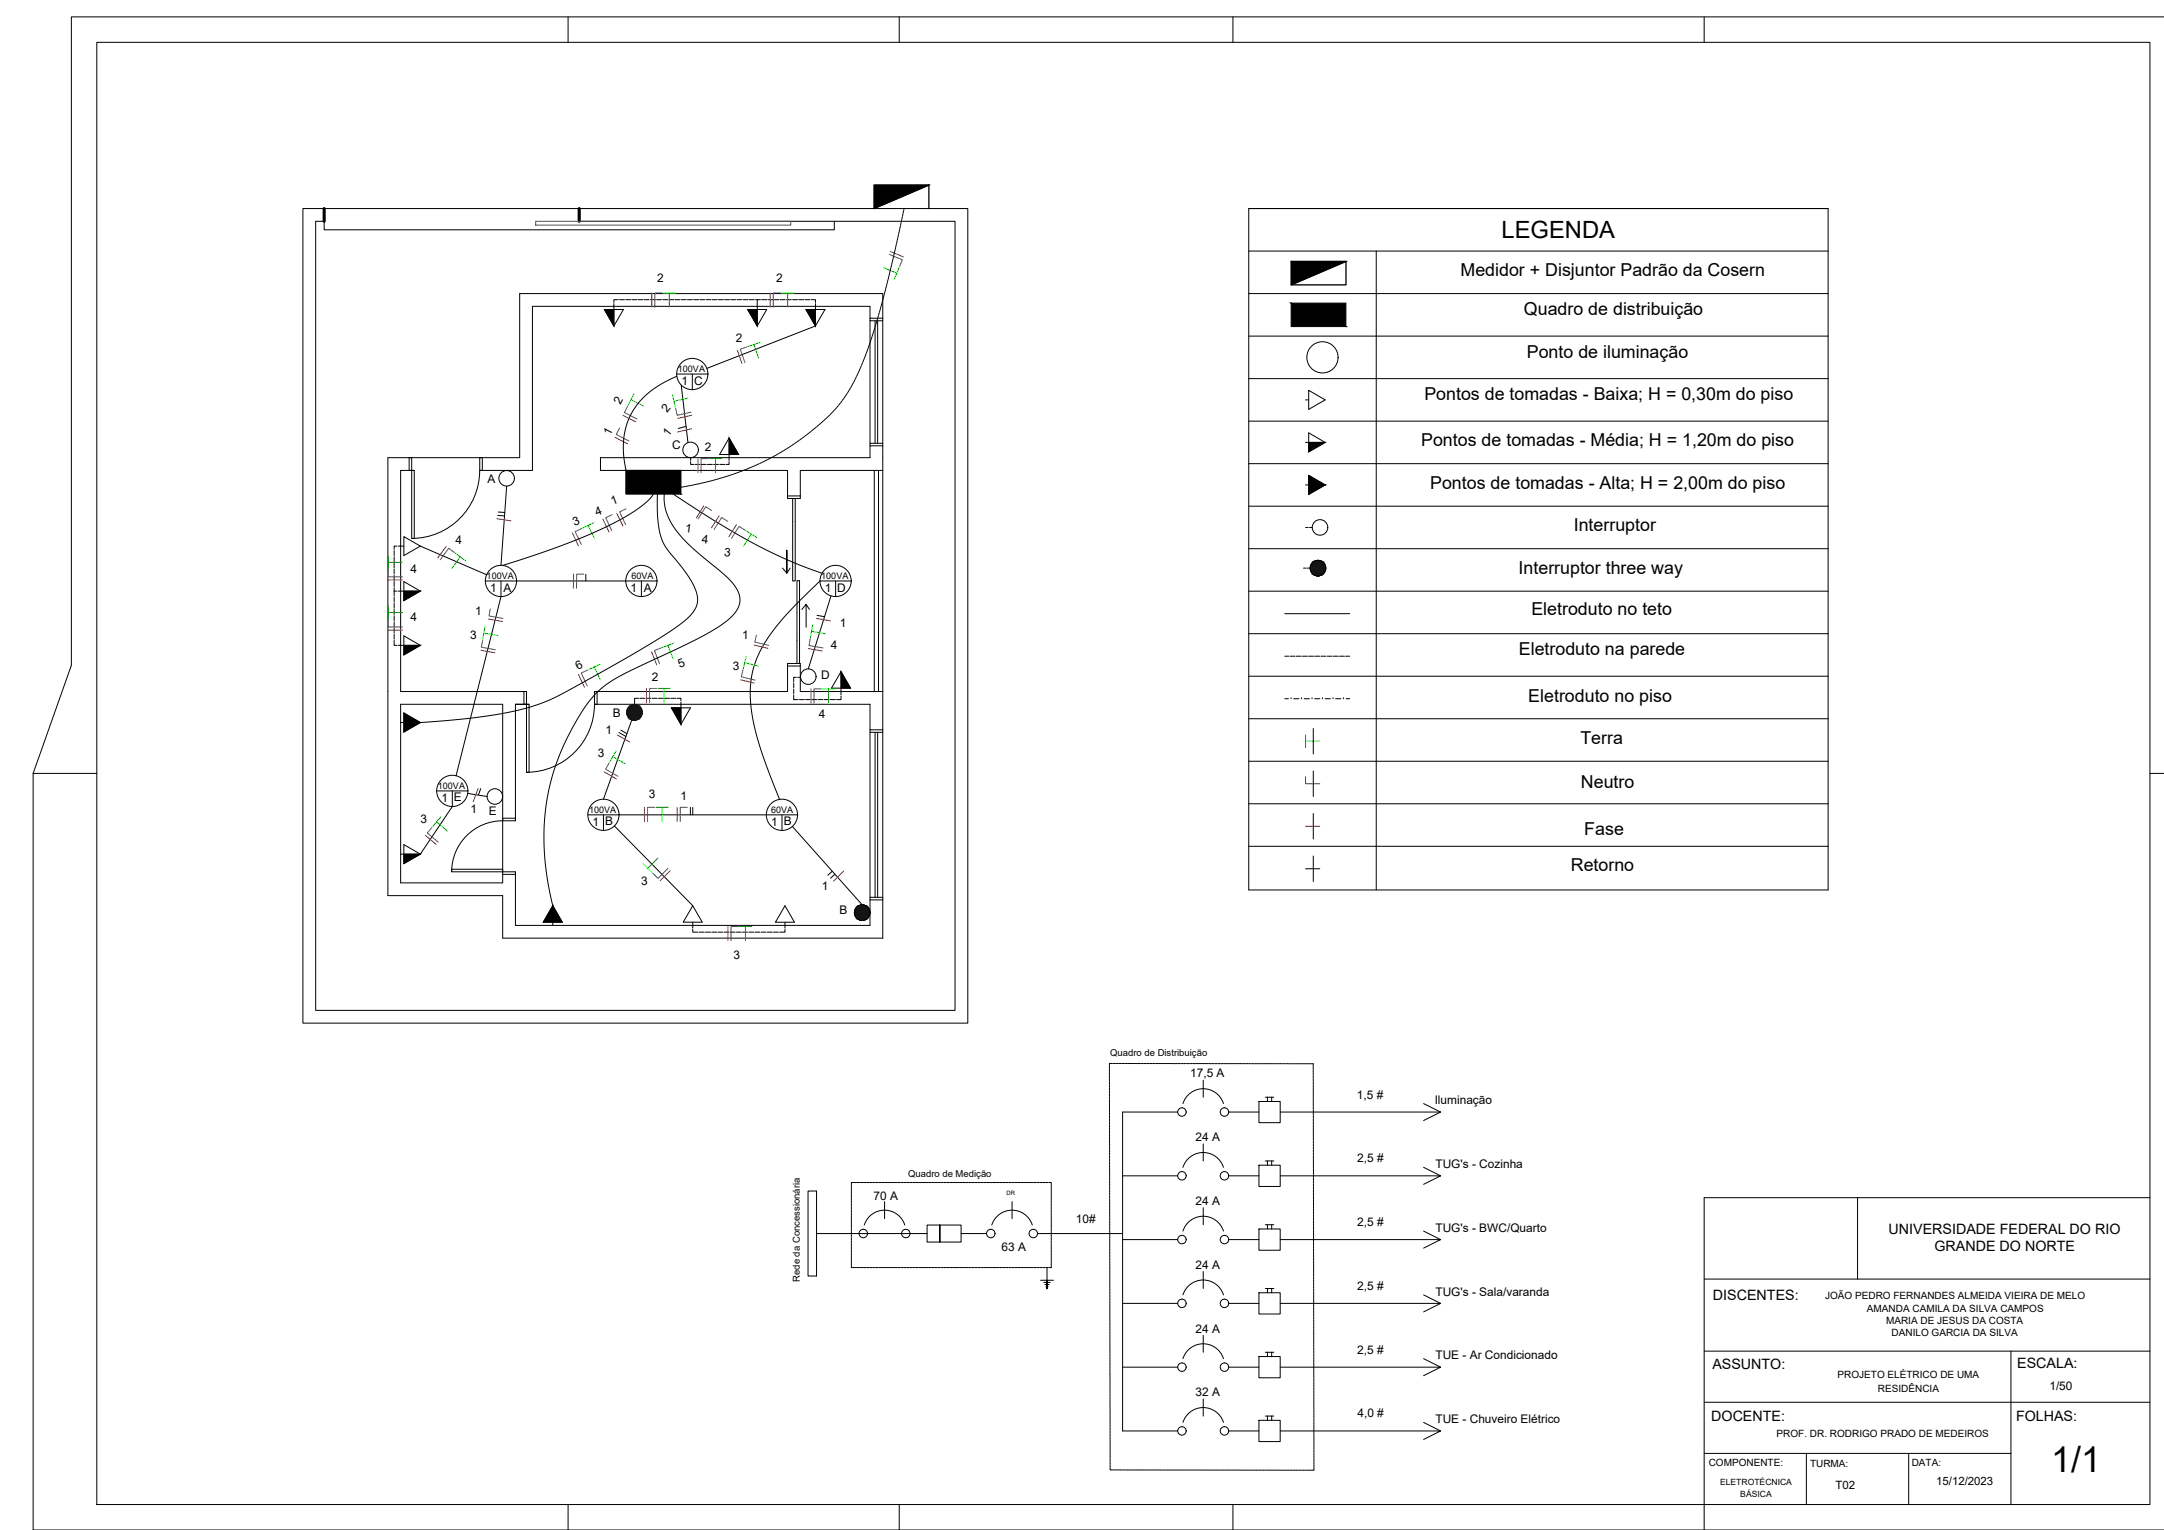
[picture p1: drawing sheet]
<svg xmlns="http://www.w3.org/2000/svg" width="420mm" height="297mm" viewBox="0 0 420 297" stroke-linecap="round" stroke-linejoin="round" font-family="sans-serif">
<g fill="none" stroke="#000" stroke-width=".19">
<path d="M18.8 8.2h398.6v283.9h-398.6zM110.3 3.3v4.9M174.6 3.3v4.9M239.4 3.3v4.9M330.9 3.3v4.9M420.2 3.3h-406.3v125.9l-7.5 21M62.9 43v1.6h99.1v-1.6M62.9 40.5h49.6M242.5 40.5h112.4v132.3h-112.4zM242.5 40.5h112.4M242.5 48.7h112.4M242.5 57h112.4"/>
<path d="M267.2 48.7v124.1M117.3 60.1l1.9 3.2M131.4 72.6h6.1M131.4 73.1a16.1 16.1 0 0 0-9.4 8.4 16.3 16.3 0 0 0-.5 9.8M134.4 72.6v3.1M145.2 60.1l1.8 3.2M156.5 60.1l1.8 3.2M242.5 65.3h112.4M242.5 73.5h112.4M257.3 77.6l-3.2 1.9M93.1 91.3a13.2 13.2 0 0 1-13.2 13.2M98.4 94.4l-1.1 15.4"/>
<path d="M126.9 95.9l-.9 1.1a34.6 34.6 0 0 1-10.2 6.2 156.9 156.9 0 0 1-18.2 6.6M127.6 95.9a24.4 24.4 0 0 0 1.1 9.3 16.6 16.6 0 0 0 3 4.1l.9 1.1a11.4 11.4 0 0 1 2.8 5.8 5.4 5.4 0 0 1-2.6 4.4 147 147 0 0 1-17.7 10.8l-3.1 1.7a38.2 38.2 0 0 1-13.9 5.3l-7.9 1.2-8.6 .7-3.2 1.8M129 95.9a11 11 0 0 0 3.4 8.5l2.6 2.5 2.7 2.2a19.8 19.8 0 0 1 5.3 5.2 3.9 3.9 0 0 1-.8 5.2 33.6 33.6 0 0 1-8.8 5.5l-1.4 .7a131 131 0 0 0-13.4 6.6 20 20 0 0 0-6.9 7.9 44.1 44.1 0 0 0-5.2 31.7l.2 .9a13.6 13.6 0 0 0 2.5 6.2M130.7 95.9l.3 .2a199.1 199.1 0 0 0 18.8 11.2l4.8 2.1 5 1.9M141.6 85l1.8 3.2M169.7 91.3v43M170.6 91.3v43M171.4 91.3v43M242.5 81.8h112.4M242.5 90h112.4M242.5 98.3h112.4M257.3 85.9l-3.2 1.8"/>
<path d="M257.3 94.1l-3.2 1.9M78.4 107.9l3.2-1.9 12.9 5.6M81.6 114.8l-3.2 1.8M94.2 112.8h33.4M97.3 112.8v3l-8.7 34.8M124.5 112.8v3M161.3 115.7l-4.4 14.2M162.2 112.8v3M165.3 112.8h-6.1a87.4 87.4 0 0 0-8.2 8.5 20.2 20.2 0 0 0-5.3 13.2 41.1 41.1 0 0 0 3.3 14.6l2.4 6.1M242.5 106.5h112.4M242.5 114.8h112.4M249.4 119.1h12.7"/>
<path d="M81.6 125.3l-3.2 1.8M100.1 136.7h2.1M115.4 136.7a13.2 13.2 0 0 1-13.2 13.2M122.7 139.7l-5.5 15.5M130.4 137.4l1.8 3.2M163.3 130.4l1.8 3.2M242.5 123h112.4M242.5 131.3h112.4M242.5 139.5h112.4M6.4 150.2v146.8h413.8M6.4 150.2h12.4M84.8 153.6h6"/>
<path d="M87.8 153.6v3l-6.2 9.2-3.2 1.9M90.8 154l3.8 .6M97.6 159.3a9.9 9.9 0 0 0-9.9 10M114.1 158.2h40.8M117.2 158.2v3M151.8 158.2v3M242.5 147.8h112.4M242.5 156h112.4M255 141.4v5M255 149.7v4.9M255 157.9v5M417.4 150.2h2.8"/>
<path d="M119.3 160.4l15.2 15.4 1.8 3.2M152.4 175.8l1.9 3.2M153.8 160.5l13.6 15.2M242.5 164.3h112.4M255 166.2v4.9M228.7 215.9h-10.7v61.9h10.7M229.5 215.1h.1M229.7 214.3a4.1 4.1 0 0 1 3.9-2.9 4.1 4.1 0 0 1 3.9 2.9M233.6 209.7v3.3M237.7 215.1h.1M238.6 215.9h5.8M244.4 213.8h4.2v4.2h-4.2z"/>
<path d="M245.7 213h1.6M246.1 213v.8M246.9 213v.8M248.6 215.9h31.1M276.4 214.3l3.3 1.6-3.3 1.6M156.9 231.2h1.6v16.5h-1.6zM158.5 239.5h21.5M167.6 238.7h.1M167.8 237.8a4.1 4.1 0 0 1 3.9-2.9 4.1 4.1 0 0 1 4 2.9M171.7 233.3v3.3M175.8 238.7h.1M180 237.8h6.6v3.3h-4.1v-3.3v3.3h-2.5z"/>
<path d="M186.6 239.5h4.9M192.4 238.7h.1M192.6 237.8a4.1 4.1 0 0 1 3.9-2.9 4.1 4.1 0 0 1 3.9 2.9M196.5 233.3v3.3M200.6 238.7h.1M201.5 239.5h16.5M218 228.3h10.7M229.5 227.5h.1M229.5 239.8h.1M229.7 226.6a4.1 4.1 0 0 1 3.9-2.9 4.1 4.1 0 0 1 3.9 2.9M229.7 239a4.1 4.1 0 0 1 3.9-2.9 4.1 4.1 0 0 1 3.9 2.9M233.6 222.1v3.3"/>
<path d="M233.6 234.5v3.3M237.7 227.5h.1M237.7 239.8h.1M238.6 228.3h5.8M244.4 226.2h4.2v4.1h-4.2zM244.4 238.6h4.2v4.1h-4.2zM245.7 225.4h1.6M245.7 237.8h1.6M246.1 225.4v.8M246.1 237.8v.8M246.9 225.4v.8M246.9 237.8v.8"/>
<path d="M248.6 228.3h31.1l-3.3 1.6M276.4 226.6l3.3 1.7M276.4 239l3.3 1.7M360.7 232.5v15.8M417.4 232.5h-86.5v64.5M202 248.6h2.5M202.7 249h1.2M202.9 249.4h.8M203.1 249.8h.4M203.3 246.1v4.1v-1.6M218 240.7h10.7M218 253h10.7"/>
<path d="M229.5 252.2h.1M229.7 251.4a4.1 4.1 0 0 1 3.9-2.9 4.1 4.1 0 0 1 3.9 2.9M233.6 246.9v3.3M233.6 259.2v3.3M237.7 252.2h.1M238.6 240.7h5.8M238.6 253h5.8M244.4 251h4.2v4.1h-4.2zM245.7 250.2h1.6M246.1 250.2v.8M246.9 250.2v.8M248.6 240.7h31.1l-3.3 1.6"/>
<path d="M248.6 253h31.1l-3.3 1.7M276.4 251.4l3.3 1.6M330.9 248.3h86.5M218 265.4h10.7M229.5 264.6h.1M229.5 277h.1M229.7 263.8a4.1 4.1 0 0 1 3.9-2.9 4.1 4.1 0 0 1 3.9 2.9M229.7 276.2a4.1 4.1 0 0 1 3.9-2.9 4.1 4.1 0 0 1 3.9 2.9M233.6 271.6v3.3M237.7 264.6h.1M237.7 277h.1M238.6 265.4h5.8"/>
<path d="M238.6 277.8h5.8M244.4 263.4h4.2v4.1h-4.2zM244.4 275.7h4.2v4.2h-4.2zM245.7 262.5h1.6M245.7 274.9h1.6M246.1 262.5v.9M246.1 274.9v.8M246.9 262.5v.9M246.9 274.9v.8M248.6 265.4h31.1l-3.3 1.7M248.6 277.8h31.1l-3.3 1.7M276.4 263.8l3.3 1.6"/>
<path d="M276.4 276.2l3.3 1.6M330.9 262.3h86.5M330.9 272.2h86.5M390.4 262.3v29.8M110.3 292.1v4.9M174.6 292.1v4.9M239.4 292.1v4.9M330.9 282.2h59.5M350.7 282.2v9.9M370.6 282.2v9.9"/>
<circle cx="229.5" cy="215.9" r=".82"/>
<circle cx="237.7" cy="215.9" r=".82"/>
<circle cx="167.6" cy="239.5" r=".82"/>
<circle cx="175.9" cy="239.5" r=".82"/>
<circle cx="192.4" cy="239.5" r=".82"/>
<circle cx="200.6" cy="239.5" r=".82"/>
<circle cx="229.5" cy="228.3" r=".82"/>
<circle cx="237.7" cy="228.3" r=".82"/>
<circle cx="229.5" cy="240.7" r=".82"/>
<circle cx="229.5" cy="253" r=".82"/>
<circle cx="237.7" cy="253" r=".82"/>
<circle cx="237.7" cy="240.7" r=".82"/>
<circle cx="229.5" cy="265.4" r=".82"/>
<circle cx="229.5" cy="277.8" r=".82"/>
<circle cx="237.7" cy="277.8" r=".82"/>
<circle cx="237.7" cy="265.4" r=".82"/>
</g>
<!-- layer: PAREDE CORTADA -->
<g fill="none" stroke="#000" stroke-width=".19">
<path d="M62.9 40.5h-4.1v158.1h129.1v-158.1h-75.4M62.9 43h-1.6v153.2h124.1v-153.2h-72.9M79.4 88.9v2.4M79.9 88.9h-4.6v85h22.3v8.2h73.8v-7.4h-2.5v5h-68.8v-10.4M80.4 91.3h-2.6v43h24.4M93.1 88.9h7.8v-31.9h70.5v4.8h-2.5v-2.3h-65.5v31.8h-10.3M93.6 88.9v2.4M116.6 88.9h52.3v-2.4h2.5v4.8h-16v5h-2.5v-5h-36.3zM101.7 134.3v2.4M102.7 136.7h-2.6v22.6M115.4 134.3h37.5v-5h2.5v5h16v7.4h-2.5v-5h-53.5M115.9 134.3v2.4"/>
<path d="M97.6 159.3v-22.6h-19.8v34.7h19.8v-1.6h2.5M97.6 158.9h2.5"/>
</g>
<!-- layer: PORTAS -->
<g fill="none" stroke="#000" stroke-width=".19">
<path d="M79.4 88.9h.5v2.4h-.5M79.9 91.3h.5v13.2h-.5zM93.6 88.9h-.5v2.4h.5M152.9 96.3v.5M153.9 96.8v16h.5v-16M155.4 96.3v.5M101.7 134.3h.5v2.4h-.5M102.2 136.7h.5v13.2h-.5zM115.9 134.3h-.5v2.4h.5M152.9 128.8v.5M154.7 128.8v-16.1h.5v16.1M155.4 128.8v.5"/>
<path d="M97.6 158.9v.4h2.5v-.4M87.7 168.8h9.9v.5h-9.9zM97.6 169.8v-.5h2.5v.5"/>
</g>
<path d="M79.9 88.9h13.2M97.6 159.3v10" fill="none" stroke="#000" stroke-width=".19"/>
<!-- layer: GUARDA-CORPO -->
<path d="M151.9 110.3l.9 1v-4.5v4.4M153.4 110.3l-.6 1M155.7 118.3l.8-1v4.5M156.5 117.3l.7 1" fill="none" stroke="#000" stroke-width=".19"/>
<!-- layer: JANELA -->
<path d="M168.9 61.8v.5h2.5v-.5M169.9 62.3v23.8M170.4 62.3v23.8M152.9 96.8h2.5M168.9 86.5v-.4h2.5v.4M152.9 128.8h2.5M168.9 141.7v.5h2.5v-.5M169.9 142.2v32M170.4 142.2v32M168.9 174.7v-.5h2.5v.5" fill="none" stroke="#000" stroke-width=".19"/>
<!-- layer: PEITORIL -->
<path d="M168.9 62.3v23.8M171.4 62.3v23.8M168.9 142.2v32M171.4 142.2v32" fill="none" stroke="#000" stroke-width=".19"/>
<!-- layer: LEGENDAS -->
<g fill="none" stroke="#000" stroke-width=".19">
<path d="M119.2 59.5v3.8l1.8-3.2h-3.7M147 59.5v3.8l1.9-3.2h-3.7M158.3 59.5v3.8l1.9-3.2h-3.7M253.5 77.6h.6M257.3 77.6l-3.2-1.8v3.7M143.4 88.2h-3.7l1.9-3.2v3.9M253.5 85.9h3.8l-3.2-1.9v3.7M253.5 94.1h3.8l-3.2-1.8v3.7M77.8 114.8h3.8l-3.2-1.9v3.7M77.8 106h.6M81.6 106l-3.2-1.8v3.7M77.8 125.3h3.8l-3.2-1.8v3.6"/>
<path d="M132.2 136.8v3.8l1.9-3.2h-3.7M165.1 133.6h-3.7l1.9-3.2v3.8M77.8 140.3h3.8l-3.2-1.9v3.7M77.8 165.8h3.8l-3.2-1.8v3.7M109.2 179h-3.7l1.8-3.2v3.8M134.5 175.8l-1.8 3.2h3.6M134.5 179v.7M152.4 175.8l-1.8 3.2h3.7M152.4 179v.7"/>
<circle cx="134.4" cy="72.6" r="3"/>
<circle cx="256.8" cy="69.4" r="3"/>
<circle cx="97.3" cy="112.8" r="3"/>
<circle cx="124.5" cy="112.8" r="3"/>
<circle cx="162.2" cy="112.8" r="3"/>
<circle cx="87.8" cy="153.5" r="3"/>
<circle cx="117.2" cy="158.2" r="3"/>
<circle cx="151.8" cy="158.2" r="3"/>
</g>
<!-- layer: ELETRICA -->
<path d="M180.4 35.9l-10.7 4.6v-4.6h10.7v4.6M250.7 50.8h10.6v4.5h-10.6zM261.3 50.8l-10.6 4.5" fill="none" stroke="#000" stroke-width=".25"/>
<path d="M169.7 35.9h10.7l-10.7 4.6zM250.7 50.8h10.6l-10.6 4.5z" fill="#000" stroke="#000" stroke-width=".19"/>
<!-- layer: PAREDE CORTADA -->
<g fill="#000" stroke="#000" stroke-width=".19">
<path d="M250.7 58.9l10.6 4.5v-4.5zM250.7 58.9l10.6 4.5h-10.6z"/>
<path d="M121.5 91.3l10.7 4.6v-4.6zM121.5 91.3l10.7 4.6h-10.7z"/>
</g>
<!-- layer: ELETRICA -->
<g fill="none" stroke="#000" stroke-width=".19">
<path d="M121.5 91.3h10.7v4.6h-10.7z"/>
<circle cx="98.4" cy="92.9" r="1.51"/>
<circle cx="134.1" cy="87.3" r="1.51"/>
<circle cx="255.9" cy="110.3" r="1.51"/>
<circle cx="256.3" cy="102.4" r="1.51"/>
<circle cx="123.2" cy="138.3" r="1.51"/>
<circle cx="156.9" cy="131.4" r="1.51"/>
<circle cx="96.1" cy="154.6" r="1.51"/>
<circle cx="167.4" cy="177.2" r="1.51"/>
</g>
<!-- layer: LEGENDAS -->
<g fill="#000" stroke="#000" stroke-width=".19">
<path d="M117.3 60.1h1.9v3.2zM145.2 60.1h1.8v3.2zM156.5 60.1h1.8v3.2zM141.6 85l1.8 3.2h-1.8zM254.1 85.9h3.2l-3.2 1.8zM254.1 94.1h3.2l-3.2 1.9zM254.1 92.3l3.2 1.8h-3.2zM78.4 114.8h3.2l-3.2 1.8zM78.4 125.3h3.2l-3.2 1.8zM130.4 137.4h1.8v3.2zM163.3 130.4l1.8 3.2h-1.8zM78.4 140.3h3.2l-3.2 1.8z"/>
<path d="M78.4 138.4l3.2 1.9h-3.2zM78.4 165.8h3.2l-3.2 1.9zM107.3 175.8l1.9 3.2h-1.9zM107.3 175.8v3.2h-1.8z"/>
</g>
<g fill="none" stroke="#000" stroke-width=".19">
<path d="M119.2 58.9v.6M120 58.2h-.8v.5M120.3 58.2h.9M121.5 58.2h.9M122.7 58.2h.9M123.9 58.2h.9M125.1 58.2h.9M126.3 58.2h.9M127.5 58.2h.9M128.7 58.2h.9M129.9 58.2h.9M131.1 58.2h.9"/>
<path d="M132.3 58.2h.9M133.5 58.2h.9M134.7 58.2h.9M135.9 58.2h.9M137.1 58.2h.9M138.3 58.2h.9M139.5 58.2h.9M140.7 58.2h.9M141.9 58.2h.9M143.1 58.2h.9M144.3 58.2h.9M145.5 58.2h.9"/>
<path d="M146.7 58.2h.9M147.9 58.2h.9M149.1 58.2h.9M150.3 58.2h.9M151.5 58.2h.9M152.7 58.2h.9M153.9 58.2h.9M155.1 58.2h.9M156.3 58.2h.9M157.5 58.2h.8v.5M158.3 58.9v.6M171 59.6l-.1 .5"/>
<path d="M171.2 59l-.1 .5M171.3 58.5l-.1 .4M171.5 57.9l-.1 .4M171.7 57.3l-.2 .5M171.8 56.7l-.1 .5M171.9 56.1l-.1 .5M172.1 55.5l-.1 .5M172.2 55l-.1 .4M172.4 54.4l-.1 .4M172.5 53.8l-.1 .5M172.7 53.2l-.1 .5M172.8 52.6l-.1 .5"/>
<path d="M173 52.1l-.2 .4M173.1 51.5l-.1 .4M173.2 50.9l-.1 .5M173.4 50.3l-.1 .5M173.5 49.7l-.1 .5M173.6 49.1l-.1 .5M173.8 48.6l-.1 .4M173.9 48l-.1 .4M174 47.4l-.1 .4M174.2 46.8l-.1 .5M174.3 46.2l-.1 .5M174.4 45.6l-.1 .5"/>
<path d="M174.6 45l-.1 .5M174.7 44.4l-.1 .5M174.8 43.9l-.1 .4M174.9 43.3l-.1 .4M175.1 42.7l-.1 .5M175.2 42.1l-.1 .5M175.3 41.5l-.1 .5M175.4 40.9l-.1 .5M175.5 40.5v.3M162 79.7l-.4 .3M162.4 79.2l-.3 .4M162.8 78.8l-.3 .3"/>
<path d="M163.1 78.3l-.3 .4M163.5 77.8l-.3 .4M163.9 77.3l-.3 .4M164.2 76.8l-.3 .4M164.5 76.3l-.2 .4M164.8 75.8l-.2 .4M165.1 75.3l-.2 .4M165.4 74.8l-.2 .4M165.7 74.2l-.2 .5M166 73.7l-.2 .4M166.3 73.2l-.3 .4M166.5 72.6l-.2 .5"/>
<path d="M166.8 72.1l-.2 .4M167 71.5l-.2 .5M167.2 71l-.1 .4M167.5 70.4l-.2 .5M167.7 69.9l-.2 .4M167.9 69.3l-.2 .5M168.1 68.8l-.1 .4M168.3 68.2l-.1 .5M168.5 67.6l-.1 .5M168.7 67.1l-.1 .4M168.9 66.5l-.1 .5M169.1 65.9l-.1 .5"/>
<path d="M169.3 65.4l-.1 .4M169.5 64.8l-.2 .4M169.7 64.2l-.2 .5M169.9 63.6l-.2 .5M170 63.1l-.1 .4M170.2 62.5l-.1 .5M170.4 61.9l-.2 .5M170.5 61.3l-.1 .5M170.7 60.8l-.1 .4M170.9 60.2l-.2 .4M132.5 94.5l-.3 .1M133.1 94.4l-.5 .1"/>
<path d="M133.7 94.3l-.5 .1M134.1 89.6v.6h.6M134.1 88.9v.5M134.3 94.2l-.5 .1M134.9 94.1l-.5 .1M134.9 90.2h1M135.4 94l-.4 .1M136 93.8l-.4 .2M136.1 90.2h1M136.6 93.7l-.5 .1M137.2 93.6l-.5 .1M137.3 90.2h1"/>
<path d="M137.8 93.4l-.5 .1M138.4 93.3l-.5 .1M138.5 90.2h1M138.9 93.1l-.4 .1M139.5 93l-.4 .1M139.7 90.2h1M140.1 92.8l-.5 .1M140.7 92.6l-.5 .2M141.2 92.4l-.4 .2M141.6 89.6v.6h-.7M141.6 88.9v.5M141.8 92.3l-.4 .1"/>
<path d="M142.4 92.1l-.5 .1M142.9 91.9l-.4 .1M143.5 91.6l-.4 .2M144.1 91.4l-.5 .2M144.6 91.2l-.4 .2M145.2 91l-.5 .2M145.7 90.8l-.4 .1M146.3 90.5l-.5 .2M146.8 90.3l-.4 .2M147.4 90l-.5 .2M147.9 89.8l-.4 .2M148.5 89.5l-.5 .2"/>
<path d="M149 89.2l-.4 .3M149.5 89l-.4 .2M150.1 88.7l-.5 .2M150.6 88.4l-.4 .2M151.1 88.1l-.4 .2M151.6 87.8l-.4 .2M152.1 87.5l-.4 .2M152.7 87.2l-.4 .2M153.2 86.9l-.4 .2M153.7 86.5l-.4 .3M154.2 86.2l-.4 .3M154.7 85.8l-.4 .3"/>
<path d="M155.2 85.5l-.4 .3M155.6 85.2l-.4 .2M156.1 84.8l-.4 .3M156.6 84.4l-.4 .3M157.1 84.1l-.4 .3M157.5 83.7l-.3 .3M158 83.3l-.4 .3M158.5 82.9l-.4 .3M158.9 82.5l-.3 .4M159.4 82.2l-.4 .3M159.8 81.8l-.3 .3M160.3 81.4l-.4 .3"/>
<path d="M160.7 80.9l-.3 .4M161.1 80.5l-.3 .4M161.6 80.1l-.4 .3M76.5 106.9v1M76.5 108.1v1M76.5 109.3v1M76.5 110.5v1M76.5 111.7v1M76.5 112.9v1M76.5 114.1v1.6M76.5 115.9v1M76.5 117.1v1"/>
<path d="M76.5 118.3v1M76.5 119.5v1M76.5 114.8h.5M77 106h-.5v.7M77.3 114.8h.5M77.3 106h.5M253.1 110.3h.5M253.5 102.4h.5M253.9 110.3h.5M254.3 102.4h.5M76.5 124.3v1h.5M76.5 120.7v1"/>
<path d="M76.5 121.9v1M76.5 123.1v1M77.3 125.3h.5M124 135.6h-.8v1.1M124.2 135.6h1M125.4 135.6h1M126.6 135.6h1M127.8 135.6h1M129 135.6h1M130.2 135.6h1M131.4 135.6h.8v.5M132.2 136.3v.5"/>
<path d="M154.1 132.6v.9M154.1 133.8v.9M154.1 135v.8h.9M154.6 131.5h-.5v.8M154.9 131.5h.5M155.2 135.8h1M156.4 135.8h1M157.6 135.8h1M158.8 135.8h1M160 135.8h1M161.2 135.8h1M163.3 135.1v.7h-.9"/>
<path d="M163.3 134.2v.7M249.4 127.4h.8M249.4 135.7h.8M250.5 127.4h.9M250.7 135.7h.1M251.2 135.7h1M251.7 127.4h.9M252.7 135.7h.1M252.9 127.4h.9M253.2 135.7h1M254.1 127.4h.9M254.7 135.7h.1"/>
<path d="M255.2 135.7h1.1M255.3 127.4h.9M256.5 127.4h.9M256.8 135.7h.1M257.3 135.7h1M257.7 127.4h.9M258.8 135.7h.1M258.9 127.4h.9M259.3 135.7h1M260.1 127.4h.9M260.8 135.7h.1M261.3 127.4h.8"/>
<path d="M261.3 135.7h.8M134.5 179.7v.5M152.4 179.7v.5M134.5 180.4v.6h1M135.8 181h.9M137 181h.9M138.2 181h.9M139.4 181h.9M140.6 181h.9M141.8 181h.9M143 181h.9M144.2 181h.9"/>
<path d="M145.4 181h.9M146.6 181h.9M147.8 181h.9M149 181h.9M150.2 181h.9M152.4 180.4v.6h-1M215.4 207v.5M215.4 207.6v.5M215.4 208.2v.5M215.4 208.8v.5M215.4 209.4v.5M215.4 210v.5"/>
<path d="M215.4 210.6v.5M215.4 211.2v.5M215.4 211.8v.5M215.4 212.4v.5M215.4 213v.5M215.4 213.6v.5M215.4 214.2v.5M215.4 214.8v.5M215.4 215.4v.5M215.4 216v.5M215.4 216.6v.5M215.4 217.2v.5"/>
<path d="M215.4 217.8v.5M215.4 218.4v.5M215.4 219v.5M215.4 219.6v.5M215.9 206.5h-.5v.4M216 206.5h.5M216.7 206.5h.4M217.2 206.5h.5M217.8 206.5h.5M218.5 206.5h.4M219 206.5h.5M219.6 206.5h.5"/>
<path d="M220.2 206.5h.5M220.8 206.5h.5M221.4 206.5h.5M222 206.5h.5M222.7 206.5h.4M223.2 206.5h.5M223.8 206.5h.5M224.5 206.5h.4M225 206.5h.5M225.6 206.5h.5M226.3 206.5h.4M226.8 206.5h.5"/>
<path d="M227.4 206.5h.5M228 206.5h.5M228.6 206.5h.5M229.2 206.5h.5M229.8 206.5h.5M230.5 206.5h.4M231 206.5h.5M231.6 206.5h.5M232.3 206.5h.4M232.8 206.5h.5M233.4 206.5h.5M234.1 206.5h.4"/>
<path d="M234.6 206.5h.5M235.2 206.5h.5M235.8 206.5h.5M236.5 206.5h.4M237 206.5h.5M237.6 206.5h.5M238.3 206.5h.4M238.8 206.5h.5M239.4 206.5h.5M240.1 206.5h.4M240.6 206.5h.5M241.2 206.5h.5"/>
<path d="M241.9 206.5h.4M242.4 206.5h.5M243 206.5h.5M243.6 206.5h.5M244.3 206.5h.4M244.8 206.5h.5M245.4 206.5h.5M246.1 206.5h.4M246.6 206.5h.5M247.2 206.5h.5M247.9 206.5h.4M248.4 206.5h.5"/>
<path d="M249 206.5h.5M249.7 206.5h.4M250.2 206.5h.5M250.8 206.5h.5M251.4 206.5h.5M252.1 206.5h.4M252.6 206.5h.5M253.2 206.5h.5M253.9 206.5h.4M254.4 206.5h.6v.4M255 207v.5M255 207.6v.5"/>
<path d="M255 208.2v.5M255 208.8v.5M255 209.4v.5M255 210v.5M255 210.6v.5M255 211.2v.5M255 211.8v.5M255 212.4v.5M255 213v.5M255 213.6v.5M255 214.2v.5M255 214.8v.5"/>
<path d="M255 215.4v.5M255 216v.5M255 216.6v.5M255 217.2v.5M255 217.8v.5M255 218.4v.5M255 219v.5M255 219.6v.5M165.3 230.1v.5M165.3 230.7v.5M165.3 231.3v.5M165.3 231.9v.5"/>
<path d="M165.3 232.5v.5M165.3 233.1v.5M165.3 233.7v.5M165.3 234.3v.5M165.3 234.9v.5M165.3 235.5v.5M165.3 236.1v.5M165.3 236.7v.5M165.3 237.3v.5M165.3 237.9v.5M165.3 238.5v.5M165.3 239.1v.5"/>
<path d="M165.3 239.7v.5M165.7 229.6h-.4v.4M165.9 229.6h.4M166.5 229.6h.4M167.1 229.6h.4M167.7 229.6h.4M168.3 229.6h.4M168.9 229.6h.4M169.5 229.6h.4M170.1 229.6h.4M170.7 229.6h.4M171.3 229.6h.4"/>
<path d="M171.9 229.6h.4M172.5 229.6h.4M173.1 229.6h.4M173.7 229.6h.4M174.3 229.6h.4M174.9 229.6h.4M175.5 229.6h.4M176.1 229.6h.4M176.7 229.6h.4M177.3 229.6h.4M177.9 229.6h.4M178.5 229.6h.4"/>
<path d="M179.1 229.6h.4M179.7 229.6h.4M180.3 229.6h.4M180.9 229.6h.4M181.5 229.6h.4M182.1 229.6h.4M182.7 229.6h.4M183.3 229.6h.4M183.9 229.6h.4M184.5 229.6h.4M185.1 229.6h.4M185.7 229.6h.4"/>
<path d="M186.3 229.6h.4M186.9 229.6h.4M187.5 229.6h.4M188.1 229.6h.4M188.7 229.6h.4M189.3 229.6h.4M189.9 229.6h.4M190.5 229.6h.4M191.1 229.6h.4M191.7 229.6h.4M192.3 229.6h.4M192.9 229.6h.4"/>
<path d="M193.5 229.6h.4M194.1 229.6h.4M194.7 229.6h.4M195.3 229.6h.4M195.9 229.6h.4M196.5 229.6h.4M197.1 229.6h.4M197.7 229.6h.4M198.3 229.6h.4M198.9 229.6h.4M199.5 229.6h.4M200.1 229.6h.4"/>
<path d="M200.7 229.6h.4M201.3 229.6h.4M201.9 229.6h.4M202.5 229.6h.4M203.1 229.6h.4M203.7 229.6h.4v.4M204.1 230.1v.5M204.1 230.7v.5M204.1 231.3v.5M204.1 231.9v.5M204.1 232.5v.5M204.1 233.1v.5"/>
<path d="M204.1 233.7v.5M204.1 234.3v.5M204.1 234.9v.5M204.1 235.5v.5M204.1 236.1v.5M204.1 236.7v.5M204.1 237.3v.5M204.1 237.9v.5M204.1 238.5v.5M204.1 239.1v.5M204.1 239.7v.5M215.4 220.2v.5"/>
<path d="M215.4 220.8v.5M215.4 221.4v.5M215.4 222v.5M215.4 222.6v.5M215.4 223.2v.5M215.4 223.8v.5M215.4 224.4v.5M215.4 225v.5M215.4 225.6v.5M215.4 226.2v.5M215.4 226.8v.5M215.4 227.4v.5"/>
<path d="M215.4 228v.5M215.4 228.6v.5M215.4 229.2v.5M215.4 229.8v.5M215.4 230.4v.5M215.4 231v.5M215.4 231.6v.5M215.4 232.2v.5M215.4 232.8l.1 .5M215.5 233.4v.5M215.5 234v.5M215.5 234.6v.5"/>
<path d="M215.5 235.2v.5M215.5 235.8v.5M215.5 236.4v.5M215.5 237v.5M215.5 237.6v.5M215.5 238.2v.5M215.5 238.8v.5M215.5 239.4v.5M215.5 240v.5M255 220.2v.5M255 220.8v.5M255 221.4v.5"/>
<path d="M255 222v.5M255 222.6v.5M255 223.2v.5M255 223.8v.5M255 224.4v.5M255 225v.5M255 225.6v.5M255 226.2v.5M255 226.8v.5M255 227.4v.5M255 228v.5M255 228.6v.5"/>
<path d="M255 229.2v.5M255 229.8v.5M255 230.4v.5M255 231v.5M255 231.6v.5M255 232.2v.5M255 232.8v.5M255 233.4v.5M255 234v.5M255 234.6v.5M255 235.2v.5M255 235.8v.5"/>
<path d="M255 236.4v.5M255 237v.5M255 237.6v.5M255 238.2v.5M255 238.8v.5M255 239.4v.5M165.3 245.7v.4h.4M165.3 240.3v.5M165.3 240.9v.5M165.3 241.5v.5M165.3 242.1v.5M165.3 242.7v.5"/>
<path d="M165.3 243.3v.5M165.3 243.9v.5M165.3 244.5v.5M165.3 245.1v.5M165.9 246.1h.4M166.5 246.1h.4M167.1 246.1h.4M167.7 246.1h.4M168.3 246.1h.4M168.9 246.1h.4M169.5 246.1h.4M170.1 246.1h.4"/>
<path d="M170.7 246.1h.4M171.3 246.1h.4M171.9 246.1h.4M172.5 246.1h.4M173.1 246.1h.4M173.7 246.1h.4M174.3 246.1h.4M174.9 246.1h.4M175.5 246.1h.4M176.1 246.1h.4M176.7 246.1h.4M177.3 246.1h.4"/>
<path d="M177.9 246.1h.4M178.5 246.1h.4M179.1 246.1h.4M179.7 246.1h.4M180.3 246.1h.4M180.9 246.1h.4M181.5 246.1h.4M182.1 246.1h.4M182.7 246.1h.4M183.3 246.1h.4M183.9 246.1h.4M184.5 246.1h.4"/>
<path d="M185.1 246.1h.4M185.7 246.1h.4M186.3 246.1h.4M186.9 246.1h.4M187.5 246.1h.4M188.1 246.1h.4M188.7 246.1h.4M189.3 246.1h.4M189.9 246.1h.4M190.5 246.1h.4M191.1 246.1h.4M191.7 246.1h.4"/>
<path d="M192.3 246.1h.4M192.9 246.1h.4M193.5 246.1h.4M194.1 246.1h.4M194.7 246.1h.4M195.3 246.1h.4M195.9 246.1h.4M196.5 246.1h.4M197.1 246.1h.4M197.7 246.1h.4M198.3 246.1h.4M198.9 246.1h.4"/>
<path d="M199.5 246.1h.4M200.1 246.1h.4M200.7 246.1h.4M201.3 246.1h.4M201.9 246.1h.4M202.5 246.1h.4M203.1 246.1h.4M204.1 240.3v.5M204.1 240.9v.5M204.1 241.5v.5M204.1 242.1v.5M204.1 242.7v.5"/>
<path d="M204.1 243.3v.5M204.1 243.9v.5M204.1 244.5v.5M204.1 245.1v.5M204.1 245.7v.4h-.4M215.5 240.6v.5M215.5 241.2v.5M215.5 241.8v.5M215.5 242.4v.5M215.5 243v.5M215.5 243.6v.5M215.5 244.2v.5"/>
<path d="M215.5 244.8v.5M215.5 245.4v.5M215.5 246v.5M215.5 246.6v.5M215.5 247.2v.5M215.5 247.8v.5M215.5 248.4v.5M215.5 249v.5M215.5 249.6v.5M215.5 250.2v.5M215.5 256.2v.5M215.5 250.8v.5"/>
<path d="M215.5 251.4v.5M215.5 252v.5M215.5 252.6v.5M215.5 253.2v.5M215.5 253.8v.5M215.5 254.4v.5M215.5 255v.5M215.5 255.6v.5M215.5 256.8v.5M215.5 257.4v.5M215.5 258v.5M215.5 258.6v.5"/>
<path d="M215.5 259.2v.5M215.5 259.8v.5M255 240v.5M255 240.6v.5M255 241.2v.5M255 241.8v.5M255 242.4v.5M255 243v.5M255 243.6v.5M255 244.2v.5M255 244.8v.5M255 245.4v.5"/>
<path d="M255 246v.5M255 246.6v.5M255 247.2v.5M255 247.8v.5M255 248.4v.5M255 249v.5M255 249.6l.1 .5M255.1 250.2v.5M255.1 250.8v.5M255.1 251.4v.5M255.1 252v.5M255.1 252.6v.5"/>
<path d="M255.1 253.2v.5M255.1 253.8v.5M255.1 254.4v.5M255.1 255v.5M255.1 255.6v.5M255.1 256.2v.5M255.1 256.8v.5M255.1 257.4v.5M255.1 258v.5M255.1 258.6v.5M255.1 259.2v.5M255.1 259.8v.5"/>
<path d="M215.5 260.4v.5M215.5 261v.5M215.5 261.6v.5M215.5 262.2v.5M215.5 262.8v.5M215.5 263.4v.5M215.5 264v.5M215.5 264.6v.5M215.5 265.2v.5M215.5 265.8v.5M215.5 266.4v.5M215.5 267v.5"/>
<path d="M215.5 267.6v.5M215.5 268.2v.5M215.5 268.8v.5M215.5 269.4v.5M215.5 270v.5M215.5 270.6v.5M215.5 271.2v.5M215.5 271.8v.5M215.5 272.4v.5M215.5 273v.5M215.5 273.6v.5M215.5 274.2v.5"/>
<path d="M215.5 274.8v.5M215.5 275.4v.5M215.5 276v.5M215.5 276.6v.5M215.5 277.2v.5M215.5 277.8v.5M215.5 278.4v.5M215.5 279v.5M215.5 279.6v.5M255.1 260.4v.5M255.1 261v.5M255.1 261.6v.5"/>
<path d="M255.1 262.2v.5M255.1 262.8v.5M255.1 263.4v.5M255.1 264v.5M255.1 264.6v.5M255.1 265.2v.5M255.1 265.8v.5M255.1 266.4v.5M255.1 267v.5M255.1 267.6v.5M255.1 268.2v.5M255.1 268.8v.5"/>
<path d="M255.1 269.4v.5M255.1 270v.5M255.1 270.6v.5M255.1 271.2v.5M255.1 271.8v.5M255.1 272.4v.5M255.1 273v.5M255.1 273.6v.5M255.1 274.2v.5M255.1 274.8v.5M255.1 275.4v.5M255.1 276v.5"/>
<path d="M255.1 276.6v.5M255.1 277.2v.5M255.1 277.8v.5M255.1 278.4v.5M255.1 279v.5M255.1 279.6v.5M215.5 285l.1 .4h.5M215.5 280.2v.5M215.5 280.8v.5M215.5 281.4v.5M215.5 282v.5M215.5 282.6v.5"/>
<path d="M215.5 283.2v.5M215.5 283.8v.5M215.5 284.4v.5M216.2 285.4h.5M216.8 285.4h.5M217.4 285.4h.5M218 285.4h.5M218.6 285.4h.5M219.2 285.4h.5M219.8 285.4h.5M220.4 285.4h.5M221 285.4h.5"/>
<path d="M221.6 285.4h.5M222.2 285.4h.5M222.8 285.4h.5M223.4 285.4h.5M224 285.4h.5M224.6 285.4h.5M225.2 285.4h.5M225.8 285.4h.5M226.4 285.4h.5M227 285.4h.5M227.6 285.4h.5M228.2 285.4h.5"/>
<path d="M228.8 285.4h.5M229.4 285.4h.5M230 285.4h.5M230.6 285.4h.5M231.2 285.4h.5M231.8 285.4h.5M232.4 285.4h.5M233 285.4h.5M233.6 285.4h.5M234.2 285.4h.5M234.8 285.4h.5M235.4 285.4h.5"/>
<path d="M236 285.4h.5M236.6 285.4h.5M237.2 285.4h.5M237.8 285.4h.5M238.4 285.4h.5M239 285.4h.5M239.6 285.4h.5M240.2 285.4h.5M240.8 285.4h.5M241.4 285.4h.5M242 285.4h.5M242.6 285.4h.5"/>
<path d="M243.2 285.4h.5M243.8 285.4h.5M244.4 285.4h.5M245 285.4h.5M245.6 285.4h.5M246.2 285.4h.5M246.8 285.4h.5M247.4 285.4h.5M248 285.4h.5M248.6 285.4h.5M249.2 285.4h.5M249.8 285.4h.5"/>
<path d="M250.4 285.4h.5M251 285.4h.5M251.6 285.4h.5M252.2 285.4h.5M252.8 285.4h.5M253.4 285.4h.5M254 285.4h.5M255.1 280.2v.5M255.1 280.8v.5M255.1 281.4v.5M255.1 282v.5M255.1 282.6v.5"/>
<path d="M255.1 283.2v.5M255.1 283.8v.5M255.1 284.4v.5M255.1 285v.4h-.5"/>
</g>
<!-- layer: RETORNO -->
<g fill="none" stroke="#000" stroke-width=".19">
<path d="M147 58.2v1.3M96.8 99.4l1.2 .1M133.2 82.8l-1.5 .4M96.6 100.1l1.3 .1M113.7 111.5v1.3M158.6 119.5l1.5 .2M93.3 153.1l-.4 1.2M120.2 142.2l1.3 .8M120.5 141.7l1.2 .7M134 156.8v1.4M134.5 156.8v1.4M161.6 169.1l-.9 .8"/>
<path d="M162.1 169.7l-.8 .8M253.5 168.7h2.7"/>
</g>
<!-- layer: TEXTO AMBIENTE -->
<path d="M132.3 74.8l1.3 11.1M158.3 63.3l-21.1 8.2" fill="none" stroke="#000" stroke-width=".19"/>
<!-- layer: NEUTRO -->
<g fill="none" stroke="#00f" stroke-width=".19">
<path d="M128.5 56.9h-1.4v2.8M151.5 56.9h-1.4v2.8M172.7 49.4l2.5 1-.5 1.3M121.9 78.9l-.7 1.2 2.5 1.3M131.2 79.3l.3 1.3 2.7-.6M145 67.3l-1.3 .5 .9 2.6M118.8 99.9l-1.2 .6 1.2 2.5M120.3 83.1l-.6 1.2 2.4 1.3M121.5 98.8l-1.2 .6 1.2 2.5M137.5 89h-1.4v2.8M138.2 99.1l-1.2-.7-1.4 2.3M75.4 110.6v1.4h2.8"/>
<path d="M88.2 107.3l-1.1-.9-1.6 2.3M95.2 118.2l-.3 1.4 2.8 .5M112.9 102.6l-1.2 .6 1.2 2.5M113.3 111.5h-1.3l-.1 2.7M141.3 101.2l-1.2-.7-1.5 2.3M144.7 102.9l-1.2-.7-1.5 2.3M75.4 120.4v1.3h2.8M93.7 124.3l-.2 1.4 2.7 .4M114.1 130.1l-1.2 .6 1.1 2.5M127.5 133.7h-1.4v2.7M128.4 125.8l-1.3 .5 1 2.6M144.3 130.1l-.4 1.3 2.7 .6"/>
<path d="M146.9 123.3l-.4 1.3 2.7 .7M157.3 124l-.2 1.3 2.7 .5M159.4 133.7h-1.3v2.8M118.3 148.1l-.7 1.2 2.4 1.4M127.1 156.7h-1.4v2.8M133.4 156.7h-1.3v2.8M253.5 150.8v1.4h2.7M83.9 160.7l-.9 1 2.1 1.8M129.7 168.6l-1.9 1.9-1-.9M143.3 179.9h-1.4v2.7"/>
</g>
<!-- layer: TERRA -->
<g fill="none" stroke="#0f0" stroke-width=".19">
<path d="M128.7 56.9h2.5M130 56.9v2.8M151.7 56.9h2.5M152.9 56.9v2.8M171.6 52l2.5 1M174.6 51.9l-1 2.3M122.5 77.6l2.5 1.3M123.1 76.5l-1.1 2.2M130.6 76.7l.5 2.4M133.6 77.3l-2.7 .6M146.4 66.9l.9 2.6M147.6 66.5l-2.4 .8"/>
<path d="M137.7 89h2.5M138.9 89v2.8M75.4 109.2h2.8M75.4 107.9v2.5M75.4 117.7v2.4M75.4 118.9h2.8M88.4 107.4l2 1.4M89.4 108.1l-1.7 2.2M114.2 102l1.2 2.5M115.3 101.5l-2.2 1M144.8 103l2.1 1.4M145.9 103.7l-1.5 2.3"/>
<path d="M93.9 122.9l2.8 .5M94.2 121.7l-.5 2.4M115.4 129.5l1.2 2.5M116.5 129l-2.2 1M127.7 133.7h2.5M128.9 133.7v2.7M129.7 125.3l1 2.6M130.9 124.8l-2.4 .9M144.6 128.7l2.7 .6M144.9 127.5l-.6 2.4M157.6 122.6l2.7 .4M157.8 121.3l-.4 2.5"/>
<path d="M159.6 133.7h2.5M160.9 133.7v2.8M84.8 159.6l2.1 1.7M85.6 158.6l-1.6 1.9M119 146.9l2.4 1.4M119.6 145.8l-1.2 2.2M127.3 156.7h2.5M128.5 156.7v2.8M253.5 143.9h2.7M253.5 142.6v2.5M124.9 167.7l1.7 1.7M127.7 166.6l-1.9 2"/>
<path d="M143.5 179.9h2.5M144.7 179.9v2.7"/>
</g>
<!-- layer: FASE -->
<g fill="none" stroke="#f00" stroke-width=".19">
<path d="M126.5 56.9v2.8M149.5 56.9v2.8M172.9 48.8l2.5 1.1M143.2 68l.9 2.6M119.4 84.9l2.4 1.3M119.8 99.6l1.1 2.5M121 80.6l2.4 1.3M134.3 83.2l-2.7 .7M134.3 80.6l-2.7 .6M135.5 89v2.8M136.6 98.2l-1.4 2.4M75.4 112.6h2.8"/>
<path d="M86.6 106.1l-1.6 2.2M96.5 100.7l2.7 .4M111.1 103.5l1.2 2.5M111.4 111.4l-.1 2.8M117.1 100.8l1.1 2.5M139.6 100.2l-1.5 2.3M143 101.9l-1.5 2.3M75.4 122.3h2.8M93.4 126.2l2.7 .5M94.8 120.2l2.8 .5M112.3 130.9l1.2 2.5M125.5 133.7v2.7"/>
<path d="M126.5 126.5l1 2.6M143.8 132l2.7 .6M146.4 125.2l2.7 .7M157 125.9l2.7 .5M157.5 133.7v2.8M158.5 120.1l2.8 .4M92.8 153l-.9 2.6M117.3 149.8l2.4 1.4M119.9 142.7l2.4 1.4M125.1 156.7v2.8M131.5 156.7v2.8M82.6 162.2l2.1 1.8"/>
<path d="M130.1 169l-1.9 2M141.3 179.9v2.7M163.8 169.1l-2 2M253.5 160.4h2.7"/>
</g>
<g fill="#171717" stroke="#171717" stroke-width=".19">
<path d="M123.1 136.8h.5zM122.8 136.8h.8z"/>
<path d="M122.8 136.8l1 .1zM122.6 136.9h1.2z"/>
<path d="M122.6 136.9l1.4 .1-.2-.1zM122.4 137l.2-.1 1.4 .1z"/>
<path d="M122.4 137l1.8 .2-.2-.2zM122.2 137.2l.2-.2 1.8 .2z"/>
<path d="M122.2 137.2l2.2 .2-.2-.2zM122.2 137.2l2.2 .2h-2.4z"/>
<path d="M122 137.4l2.5 .2-.1-.2zM122 137.4l2.5 .2h-2.6z"/>
<path d="M121.9 137.6l2.7 .2-.1-.2zM121.9 137.6l2.7 .2h-2.8z"/>
<path d="M121.8 137.8l2.9 .3-.1-.3zM121.8 137.8l2.9 .3h-3z"/>
<path d="M121.7 138.1l3 .2v-.2zM121.7 138.1l3 .2h-3z"/>
<path d="M121.7 138.3l3 .3v-.3zM121.7 138.3l3 .3h-3z"/>
<path d="M121.7 138.6l2.9 .2 .1-.2zM121.7 138.6l2.9 .2h-2.8z"/>
<path d="M121.8 138.8l2.7 .2 .1-.2zM121.8 138.8l2.7 .2h-2.6z"/>
<path d="M121.9 139l2.5 .2 .1-.2zM121.9 139l2.5 .2h-2.4z"/>
<path d="M122 139.2l2.2 .2 .2-.2zM122 139.2l2.2 .2h-2z"/>
<path d="M122.2 139.4l1.8 .2 .2-.2zM122.2 139.4l1.8 .2h-1.6z"/>
<path d="M122.4 139.6l1.4 .1 .2-.1zM122.4 139.6l1.4 .1h-1.2z"/>
<path d="M122.6 139.7h1.2zM122.6 139.7l1 .1z"/>
<path d="M122.8 139.8h.8zM122.8 139.8h.5z"/>
<path d="M167.3 175.7h.5zM167 175.7h.8z"/>
<path d="M167 175.7l1 .1zM166.8 175.8h1.2z"/>
<path d="M166.8 175.8l1.4 .1-.2-.1zM166.6 175.9l.2-.1 1.4 .1z"/>
<path d="M166.6 175.9l1.8 .2-.2-.2zM166.4 176.1l.2-.2 1.8 .2z"/>
<path d="M166.4 176.1l2.2 .2-.2-.2zM166.4 176.1l2.2 .2h-2.4z"/>
<path d="M166.2 176.3l2.5 .2-.1-.2zM166.2 176.3l2.5 .2h-2.6z"/>
<path d="M166.1 176.5l2.7 .2-.1-.2zM166.1 176.5l2.7 .2h-2.8z"/>
<path d="M166 176.7l2.9 .2-.1-.2zM166 176.7l2.9 .2h-3z"/>
<path d="M165.9 176.9l3 .3v-.3zM165.9 176.9l3 .3h-3z"/>
<path d="M165.9 177.2l3 .2v-.2zM165.9 177.2l3 .2h-3z"/>
<path d="M165.9 177.4l2.9 .3 .1-.3zM165.9 177.4l2.9 .3h-2.8z"/>
<path d="M166 177.7l2.7 .2 .1-.2zM166 177.7l2.7 .2h-2.6z"/>
<path d="M166.1 177.9l2.5 .2 .1-.2zM166.1 177.9l2.5 .2h-2.4z"/>
<path d="M166.2 178.1l2.2 .2 .2-.2zM166.2 178.1l2.2 .2h-2z"/>
<path d="M166.4 178.3l1.8 .1 .2-.1zM166.4 178.3l1.8 .1h-1.6z"/>
<path d="M166.6 178.4l1.4 .2 .2-.2zM166.6 178.4l1.4 .2h-1.2z"/>
<path d="M166.8 178.6h1.2zM166.8 178.6h1z"/>
<path d="M167 178.6h.8zM167 178.6l.5 .1z"/>
<path d="M255.8 108.8h.5zM255.5 108.8h.8z"/>
<path d="M255.5 108.8l1 .1zM255.3 108.9h1.2z"/>
<path d="M255.3 108.9l1.4 .1-.2-.1zM255.1 109l.2-.1 1.4 .1z"/>
<path d="M255.1 109l1.8 .2-.2-.2zM254.9 109.2l.2-.2 1.8 .2z"/>
<path d="M254.9 109.2l2.2 .2-.2-.2zM254.9 109.2l2.2 .2h-2.4z"/>
<path d="M254.7 109.4l2.5 .2-.1-.2zM254.7 109.4l2.5 .2h-2.6z"/>
<path d="M254.6 109.6l2.7 .2-.1-.2zM254.6 109.6l2.7 .2h-2.8z"/>
<path d="M254.5 109.8l2.9 .3-.1-.3zM254.5 109.8l2.9 .3h-3z"/>
<path d="M254.4 110.1l3 .2v-.2zM254.4 110.1l3 .2h-3z"/>
<path d="M254.4 110.3l3 .2v-.2zM254.4 110.3l3 .2h-3z"/>
<path d="M254.4 110.5l2.9 .3 .1-.3zM254.4 110.5l2.9 .3h-2.8z"/>
<path d="M254.5 110.8l2.7 .2 .1-.2zM254.5 110.8l2.7 .2h-2.6z"/>
<path d="M254.6 111l2.5 .2 .1-.2zM254.6 111l2.5 .2h-2.4z"/>
<path d="M254.7 111.2l2.2 .2 .2-.2zM254.7 111.2l2.2 .2h-2z"/>
<path d="M254.9 111.4l1.8 .2 .2-.2zM254.9 111.4l1.8 .2h-1.6z"/>
<path d="M255.1 111.6l1.4 .1 .2-.1zM255.1 111.6l1.4 .1h-1.2z"/>
<path d="M255.3 111.7h1.2zM255.3 111.7l1 .1z"/>
<path d="M255.5 111.8h.8zM255.5 111.8h.5z"/>
</g>
<!-- layer: PAREDE CORTADA -->
<path d="M62.9 40.5v2.5M112.5 40.5v2.5" fill="none" stroke="#000" stroke-width=".6"/>
<!-- layer: RETORNO -->
<path d="M104 43h49.5v.7h-49.5z" fill="none" stroke="#545454" stroke-width=".19"/>
<text font-size="6.9" x="398.3" y="285.9">1/1</text>
<text font-size="4.6" x="291.5" y="46.2">LEGENDA</text>
<g font-size="3.5">
<text x="283.6" y="53.6">Medidor + Disjuntor Padrão da Cosern</text>
<text x="295.9" y="61.1">Quadro de distribuição</text>
<text x="296.4" y="69.5">Ponto de iluminação</text>
<text x="276.6" y="77.6">Pontos de tomadas - Baixa; H = 0,30m do piso</text>
<text x="275.9" y="86.6">Pontos de tomadas - Média; H = 1,20m do piso</text>
<text x="277.7" y="95">Pontos de tomadas - Alta; H = 2,00m do piso</text>
<text x="305.6" y="103">Interruptor</text>
<text x="294.9" y="111.5">Interruptor three way</text>
<text x="297.3" y="119.4">Eletroduto no teto</text>
<text x="294.9" y="127.2">Eletroduto na parede</text>
<text x="296.7" y="136.4">Eletroduto no piso</text>
<text x="306.9" y="144.5">Terra</text>
<text x="306.9" y="152.9">Neutro</text>
<text x="307.6" y="162.1">Fase</text>
<text x="305" y="169.1">Retorno</text>
</g>
<g font-size="2.8">
<text x="366.7" y="239.5">UNIVERSIDADE FEDERAL DO RIO</text>
<text x="375.6" y="242.8">GRANDE DO NORTE</text>
<text x="332.6" y="252.3">DISCENTES:</text>
<text x="332.5" y="265.7">ASSUNTO:</text>
<text x="391.7" y="265.5">ESCALA:</text>
<text x="332.3" y="275.9">DOCENTE:</text>
<text x="391.4" y="275.8">FOLHAS:</text>
</g>
<g font-size="2.3">
<text x="127.6" y="54.8">2</text>
<text x="150.7" y="54.8">2</text>
<text x="142.9" y="66.5">2</text>
<text x="132.3" y="74.8">1</text>
<text x="134.8" y="74.7">C</text>
<text x="120.5" y="78.6" transform="rotate(-63 120.5 78.6)">2</text>
<text x="129.6" y="80.1" transform="rotate(-52 129.6 80.1)">2</text>
<text x="118.5" y="84.7" transform="rotate(-63 118.5 84.7)">1</text>
<text x="129.8" y="84.9" transform="rotate(-52 129.8 84.9)">1</text>
<text x="130.5" y="87.3">C</text>
<text x="136.8" y="87.6">2</text>
<text x="94.6" y="93.8">A</text>
<text x="115.9" y="100.2" transform="rotate(-21 115.9 100.2)">4</text>
<text x="118.9" y="98" transform="rotate(-20 118.9 98)">1</text>
<text x="88.4" y="105.7">4</text>
<text x="111.5" y="102.1" transform="rotate(-21 111.5 102.1)">3</text>
<text x="132.9" y="103.3" transform="rotate(7 132.9 103.3)">1</text>
<text x="136.2" y="105.3" transform="rotate(6 136.2 105.3)">4</text>
<text x="140.5" y="107.9" transform="rotate(7 140.5 107.9)">3</text>
<text x="79.7" y="111.2">4</text>
<text x="92.2" y="119.5">1</text>
<text x="95.2" y="115">1</text>
<text x="97.8" y="114.9">A</text>
<text x="122.4" y="115">1</text>
<text x="125" y="114.9">A</text>
<text x="160.1" y="115">1</text>
<text x="162.6" y="114.9">D</text>
<text x="79.7" y="120.5">4</text>
<text x="91.3" y="124">3</text>
<text x="144.1" y="124.1">1</text>
<text x="163.1" y="121.8">1</text>
<text x="112.2" y="130.1" transform="rotate(-26 112.2 130.1)">6</text>
<text x="132" y="129.7" transform="rotate(-22 132 129.7)">5</text>
<text x="142.3" y="130.1">3</text>
<text x="159.4" y="131.7">D</text>
<text x="161.3" y="126.1">4</text>
<text x="126.6" y="132.2">2</text>
<text x="117.6" y="142.5">1</text>
<text x="119" y="139.3">B</text>
<text x="159" y="139.4">4</text>
<text x="116.1" y="147">3</text>
<text x="85.7" y="155.7">1</text>
<text x="88.1" y="155.6">E</text>
<text x="126" y="154.9">3</text>
<text x="132.2" y="155.3">1</text>
<text x="81.7" y="159.8">3</text>
<text x="91.4" y="157.9">1</text>
<text x="94.9" y="158.3">E</text>
<text x="115.1" y="160.4">1</text>
<text x="117.5" y="160.2">B</text>
<text x="149.7" y="160.4">1</text>
<text x="152.2" y="160.2">B</text>
<text x="124.5" y="171.8">3</text>
<text x="159.6" y="172.7">1</text>
<text x="163" y="177.4">B</text>
<text x="142.4" y="186.2">3</text>
<text x="231.1" y="209.2">17,5 A</text>
<text x="263.5" y="213.3">1,5 #</text>
<text x="278.6" y="214.4">Iluminação</text>
<text x="232.1" y="221.6">24 A</text>
<text x="263.5" y="225.7">2,5 #</text>
<text x="278.7" y="226.8">TUG's - Cozinha</text>
<text x="169.6" y="232.9">70 A</text>
<text x="232.1" y="234">24 A</text>
<text x="208.9" y="237.4">10#</text>
<text x="263.5" y="238">2,5 #</text>
<text x="278.7" y="239.1">TUG's - BWC/Quarto</text>
<text x="194.4" y="242.9">63 A</text>
<text x="232.1" y="246.3">24 A</text>
<text x="263.5" y="250.4">2,5 #</text>
<text x="278.7" y="251.5">TUG's - Sala/varanda</text>
<text x="232.1" y="258.7">24 A</text>
<text x="263.5" y="262.8">2,5 #</text>
<text x="278.7" y="263.9">TUE - Ar Condicionado</text>
<text x="397.9" y="269.9">1/50</text>
<text x="232.1" y="271.1">32 A</text>
<text x="263.6" y="275.2">4,0 #</text>
<text x="278.7" y="276.3">TUE - Chuveiro Elétrico</text>
</g>
<g font-size="2.2">
<text x="356.4" y="289">T02</text>
<text x="375.9" y="288.4">15/12/2023</text>
</g>
<g font-size="1.9">
<text x="354.4" y="252.3">JOÃO PEDRO FERNANDES ALMEIDA VIEIRA DE MELO</text>
<text x="362.5" y="254.6">AMANDA CAMILA DA SILVA CAMPOS</text>
<text x="366.2" y="257">MARIA DE JESUS DA COSTA</text>
<text x="367.3" y="259.3">DANILO GARCIA DA SILVA</text>
<text x="356.8" y="267.6">PROJETO ELÉTRICO DE UMA</text>
<text x="364.6" y="270.3">RESIDÊNCIA</text>
<text x="344.9" y="279">PROF. DR. RODRIGO PRADO DE MEDEIROS</text>
<text x="331.8" y="284.6">COMPONENTE:</text>
<text x="351.4" y="284.8">TURMA:</text>
<text x="371.2" y="284.7">DATA:</text>
</g>
<g font-size="1.8">
<text x="131.6" y="72.3">100VA</text>
<text x="94.5" y="112.5">100VA</text>
<text x="122.6" y="112.5">60VA</text>
<text x="159.5" y="112.5">100VA</text>
<text x="85" y="153.2">100VA</text>
<text x="114.4" y="157.9">100VA</text>
<text x="149.7" y="157.9">60VA</text>
<text x="215.5" y="204.9">Quadro de Distribuição</text>
<text x="176.3" y="228.5">Quadro de Medição</text>
<text x="155.3" y="248.9" transform="rotate(-90 155.3 248.9)">Rede da Concessionária</text>
</g>
<g font-size="1.7">
<text x="334" y="288.3">ELETROTÉCNICA</text>
<text x="337.9" y="290.6">BÁSICA</text>
</g>
<text font-size="1.2" x="195.4" y="232">DR</text>
</svg>
